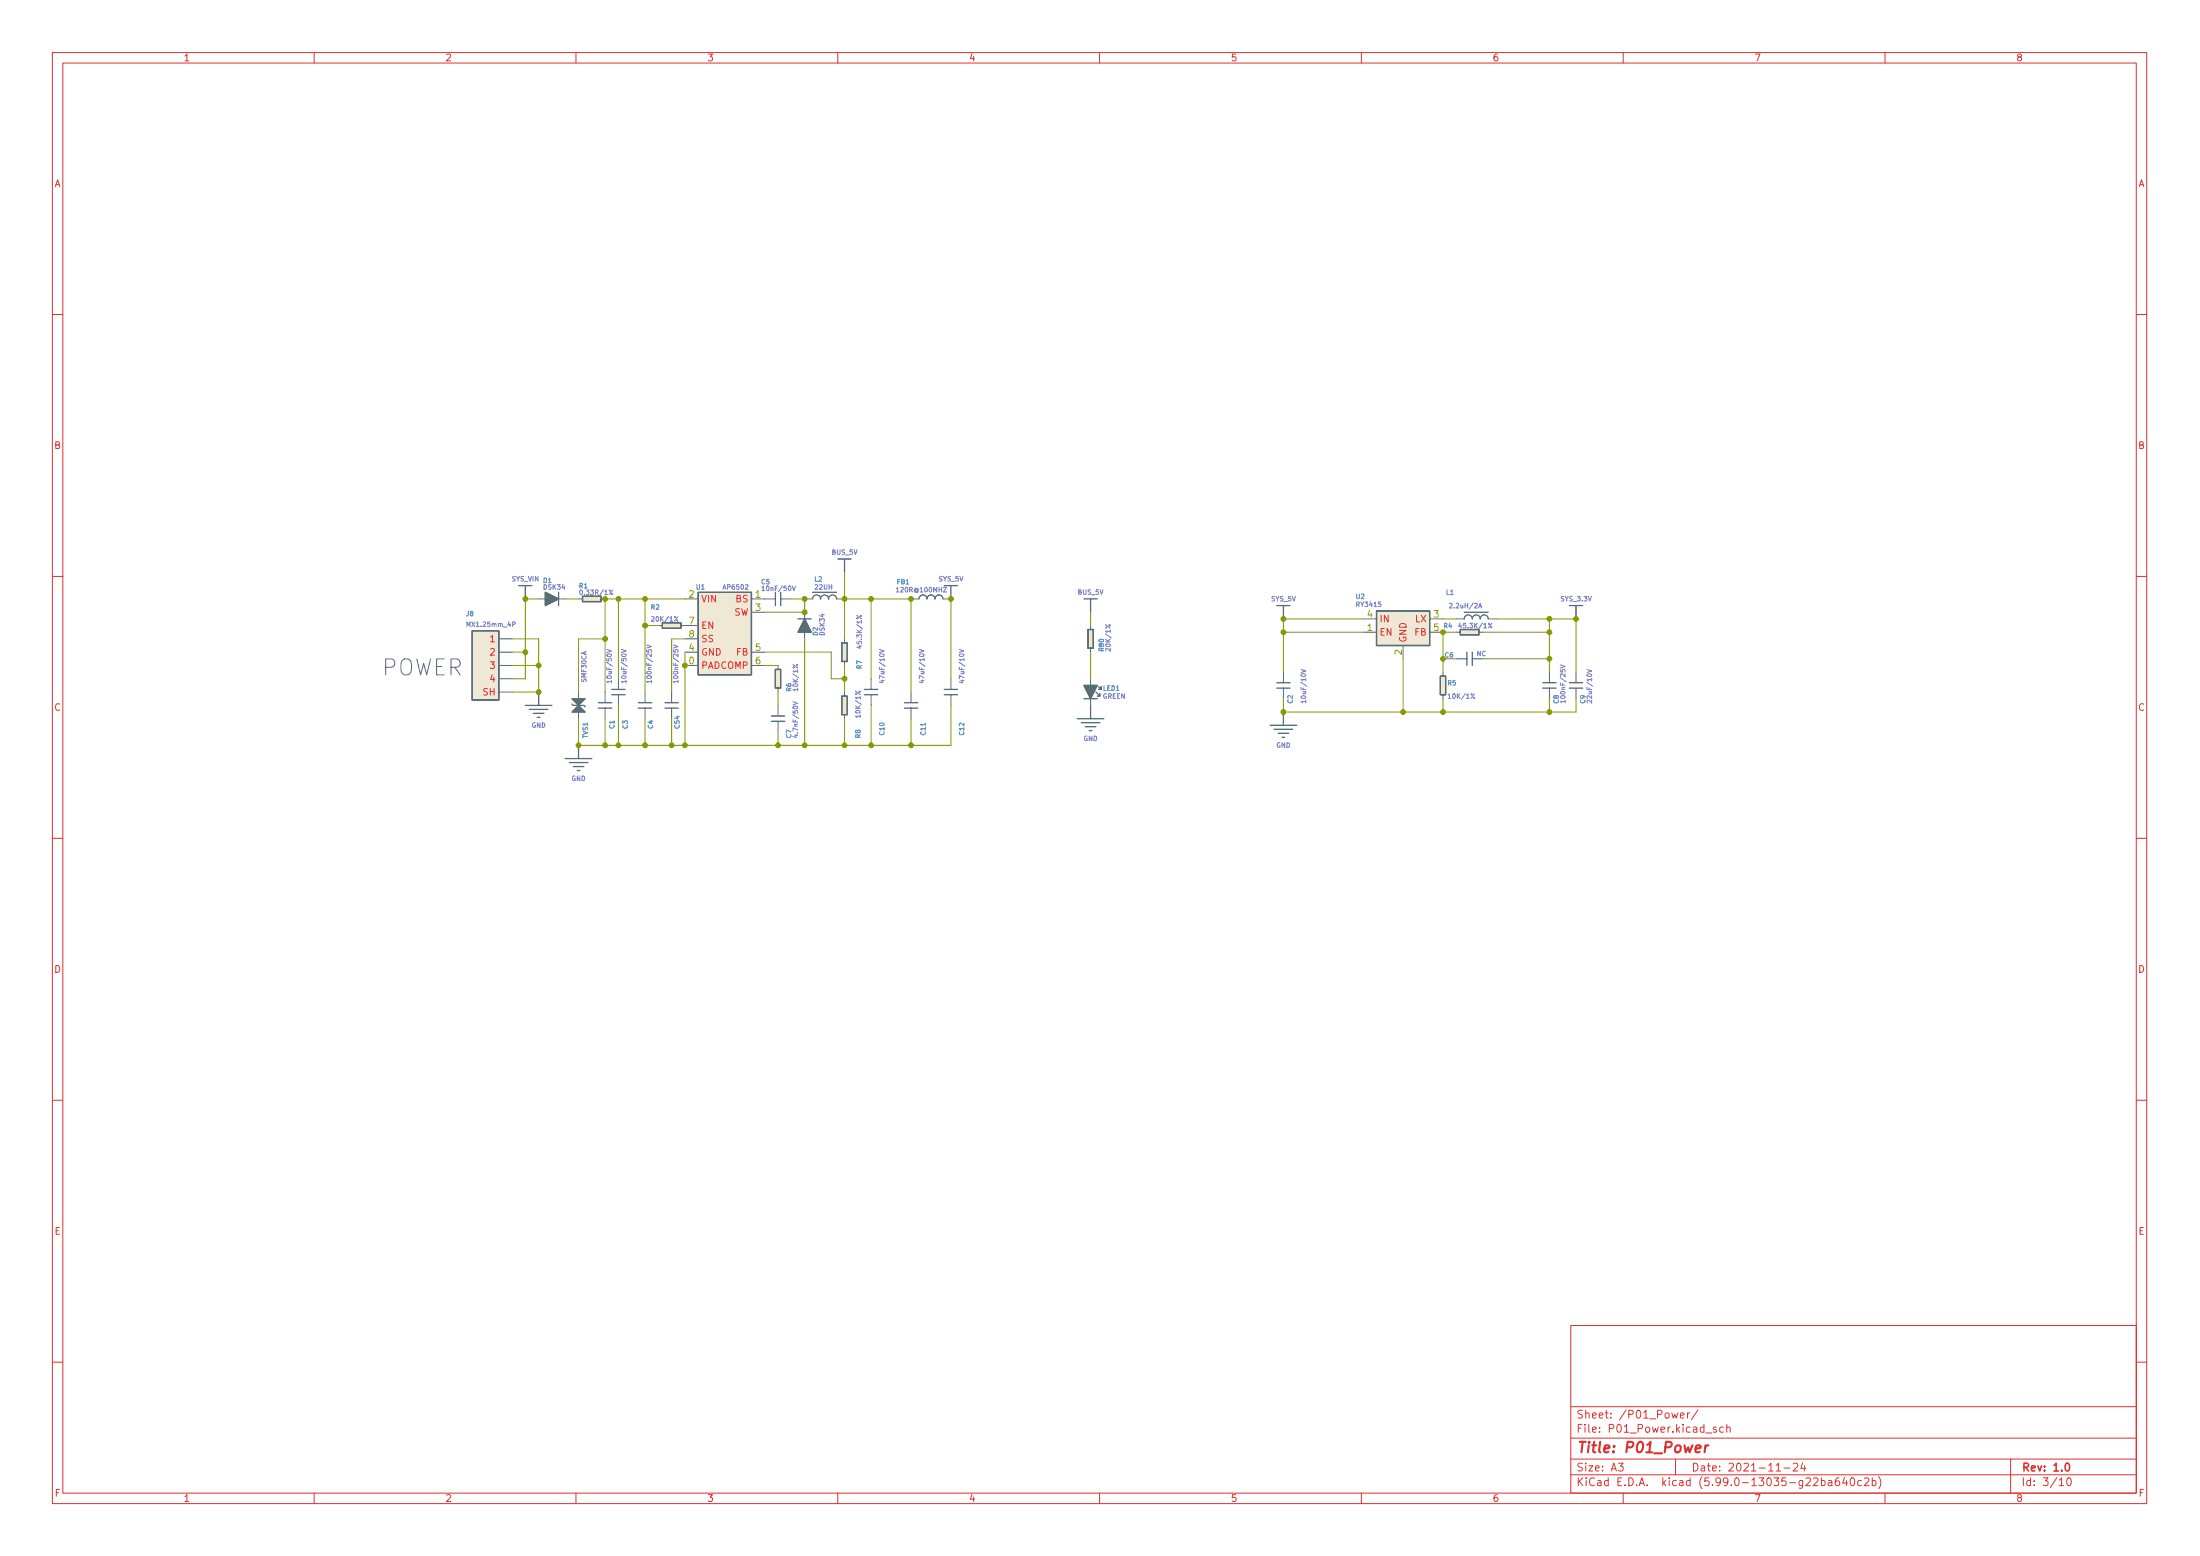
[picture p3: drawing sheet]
<svg xmlns="http://www.w3.org/2000/svg" width="420mm" height="297mm" viewBox="0 0 420 297" stroke-linecap="round" stroke-linejoin="round" font-family="sans-serif">
<g fill="none" stroke="#dc322f" stroke-width=".19">
<path d="M10 10h400v277h-400zM12 12h396v273h-396zM60 10v2M110 10v2M160 10v2M210 10v2M260 10v2M310 10v2M360 10v2M10 60h2M408 60h2M10 110h2"/>
<path d="M408 110h2M10 160h2M408 160h2M10 210h2M408 210h2M300 253h108v32h-108zM10 260h2M300 278.5h108M300 274.5h108M300 268.5h108M309.1 279.3h.9l-.5 .6 .4 .1v.7l-.2 .1-.6-.1M319.3 269.7l.3 1 .3-.7 .2 .7 .3-1"/>
<path d="M320 278.5v3M320.9 270.2l.7-.1v-.3l-.5-.1-.2 .2 .1 .7h.6M322.3 269.7v1M322.7 269.7l-.3 .1-.1 .2M324.3 269.1l-1.3 2M325.8 273.6h1.1M327.8 272.5l-.4-.1-.2 .2 .1 .2 .5 .2v.3h-.6M329.1 272.5l-.4-.1-.3 .3 .2 .6h.5M329.8 272.6l.2-.2 .3 .1 .1 .9M329.8 271.9v1.5M342.5 279.5l.6-.2 .2 .2 .1 .2-1 1.1h1M344.3 279.2l-.4 1.1h1"/>
<path d="M344.6 279.8v1M384 278.5v6.5M408 260h2M60 285v2M110 285v2M160 285v2M210 285v2M260 285v2M300 281.5h108M310 285v2M339.2 280.8h.9M340.7 280.2h1.2"/>
<path d="M347.9 282.7l.4-.1 .3 .3-.2 .6h-.5M347.9 282.1v1.5M349.2 282.7h.6l.1 .9M349.9 283h-.5a.29 .29 0 0 0-.3 .3 .29 .29 0 0 0 .3 .3l.5-.1M351.2 282.1a.59 .59 0 0 0-.7 .7v.5l.1 .2 .5 .1 .2-.1 .1-.5-.2-.2-.4-.1-.3 .3M352.3 282l-.4 1.1h1M352.6 282.6v1M353.6 282.2l.1-.1a.8 .8 0 0 1 .5 .8 .8 .8 0 0 1-.5 .7 1 1 0 0 1-.1-1.4zM355.5 282.7l-.4-.1-.3 .3 .1 .6h.6M356.1 282.3l.5-.2 .2 .2 .1 .2-.9 1.1h.9M357.6 282.7l.4-.1 .3 .3-.2 .6h-.5M357.6 282.1v1.5"/>
<path d="M358.8 281.9a1.73 1.73 0 0 1 0 2.3M360 285v2M393.3 282.5l.4-.4v1.5M393.3 283.6h.8M394.9 282.2l.2-.1a.8 .8 0 0 1 .5 .8 .8 .8 0 0 1-.5 .7 1 1 0 0 1-.2-1.4z"/>
</g>
<path d="M394.6 279.4l.2-.1a.8 .8 0 0 1 .5 .8 .8 .8 0 0 1-.5 .7 1 1 0 0 1-.2-1.4z" fill="none" stroke="#dc322f" stroke-width=".3"/>
<path d="M323.8 276.6l1-.2-.1-.4-.5-.1-.3 .3-.1 .9h.8M325.7 275.9l-.2 1.3M326.3 275.9l-.4 .1-.2 .3" fill="none" stroke="#dc322f" stroke-width=".4"/>
<g fill="#eee8d5" stroke="#eee8d5" stroke-width=".19">
<path d="M207.8 120.2h1v3.5h-1z"/>
<path d="M160.8 122.7h1v3.6h-1z"/>
<path d="M262.9 116.6h10.1v6.6h-10.1z"/>
<path d="M275.1 129.1h1v3.5h-1z"/>
<path d="M278.9 120.2h3.5v1h-3.5z"/>
<path d="M90.2 120.4h5v13.2h-5z"/>
<path d="M133.3 113.1h10.2v15.7h-10.2z"/>
<path d="M148.1 127.8h1v3.6h-1z"/>
<path d="M126.5 118.9h3.5v1h-3.5z"/>
<path d="M111.3 113.8h3.5v1h-3.5z"/>
<path d="M160.8 132.9h1v3.5h-1z"/>
</g>
<g fill="none" stroke="#586e75" stroke-width=".25">
<path d="M99.1 111.8h2.5M100.3 111.8v2.5M104.1 113.1l2.6 1.2-2.6 1.3zM106.7 113.1v2.5M111.3 113.8h3.5v1h-3.5zM126.5 118.9h3.5v1h-3.5zM133.3 113.1h10.2v15.7h-10.2zM148.1 113.1v2.5M149.1 113.1v2.5M152.4 118.1h2.5M153.7 118.1l1.2 2.6h-2.5zM155.2 114.3a.76 .76 0 0 1 .8-.7 .76 .76 0 0 1 .7 .7 .76 .76 0 0 1 .8-.7 .76 .76 0 0 1 .7 .7 .76 .76 0 0 1 .8-.7 .76 .76 0 0 1 .8 .7"/>
<path d="M155.2 113.1h4.6M160 106.7h2.6M161.3 106.7v2.6M175.5 114.3a.76 .76 0 0 1 .8-.7 .76 .76 0 0 1 .7 .7 .76 .76 0 0 1 .8-.7 .76 .76 0 0 1 .8 .7 .76 .76 0 0 1 .7-.7 .76 .76 0 0 1 .8 .7M180.3 111.8h2.6M181.6 111.8v2.5M207 114.3h2.5M208.3 114.3v2.6M243.8 115.6h2.6M245.1 115.6v2.5M262.9 116.6h10.1v6.6h-10.1zM279.7 118.1a.76 .76 0 0 1 .7-.7 .76 .76 0 0 1 .8 .7 .76 .76 0 0 1 .7-.7 .76 .76 0 0 1 .8 .7 .76 .76 0 0 1 .8-.7 .76 .76 0 0 1 .7 .7"/>
<path d="M279.7 116.9h4.5M299.7 115.6h2.6M301 115.6v2.5M90.2 120.4h5v13.2h-5zM100.3 134.7h5.1M101.1 135.4h3.5M101.9 136.2h2M102.6 136.9h.5M102.9 132.1v2.6M109.2 134.4l.3 .3h2l.3 .2M114.3 135.2h2.5M114.3 134.1h2.5"/>
<path d="M116.8 132.6h2.6M116.8 131.6h2.6M121.9 135.2h2.6M121.9 134.1h2.6M127 135.2h2.5M127 134.1h2.5M147.3 137.7h2.6M147.3 136.7h2.6M148.1 127.8h1v3.6h-1zM160.8 122.7h1v3.6h-1zM160.8 132.9h1v3.5h-1zM165.1 132.6h2.5"/>
<path d="M165.1 131.6h2.5M172.7 135.2h2.6M172.7 134.1h2.6M180.3 132.6h2.6M180.3 131.6h2.6M205.7 137.2h5.1M206.5 138h3.6M207 130.8h2.5l-1.2 2.6zM207 133.4h2.5M207.3 138.7h2M207.8 120.2h1v3.5h-1zM208 139.5h.5"/>
<path d="M208.3 134.7v2.5M209.3 132.1l.8 .8v-.5M209.5 132.9h.6M209.8 131.1l.5 .5v-.5v.5h-.5M242.6 138.5h5M243.3 139.2h3.6M243.8 131.4h2.6M243.8 130.3h2.6M244.1 140h2M245.1 135.9v2.6M275.1 129.1h1v3.5h-1zM278.9 120.2h3.5v1h-3.5z"/>
<path d="M280.2 124.5v2.5M281.2 124.5v2.5M294.6 131.4h2.6M294.6 130.3h2.6M299.7 131.4h2.6M299.7 130.3h2.6M107.9 144.8h5.1M108.7 145.6h3.6M109.5 146.3h2M110.2 147.1h.5M110.5 142.3v2.5M244.9 140.8h.5"/>
</g>
<g fill="none" stroke="#586e75" stroke-width=".19">
<path d="M102.9 114.3h1.2M106.7 114.3h1.2M110.5 114.3h.8M114.8 114.3h.8M125.7 119.4h.8M130 119.4h3.3M130.8 114.3h2.5M143.5 114.3h4.6M143.5 116.9h2.5M149.1 114.3h2M153.7 114.3h1.5M153.7 116.9v1.2"/>
<path d="M159.8 114.3h1.5M174 114.3h1.5M180.1 114.3h1.5M208.3 119.4v.8M260.3 118.1h2.6M273 118.1h2.6M278.1 118.1h1.6M284.2 118.1h1.5M95.2 132.1h2.6M95.2 122h2.6M95.2 124.5h2.6M95.2 127h2.6"/>
<path d="M95.2 129.6h2.6M110.5 132.1v1.3M110.5 135.9v1.3M115.6 132.1v2M115.6 135.2v2M118.1 129.6v2M118.1 132.6v2.1M123.2 132.1v2M123.2 135.2v2M128.3 132.1v2M128.3 135.2v2M130.8 122h2.5"/>
<path d="M130.8 124.5h2.5M130.8 127h2.5M143.5 124.5h2.5M143.5 127h2.5M148.6 127v.8M148.6 131.4v.7M148.6 134.7v2M148.6 137.7v2M153.7 120.7v1.3M161.3 122v.7M161.3 126.3v.7M161.3 132.1v.8"/>
<path d="M161.3 136.4v.8M166.4 129.6v2M166.4 132.6v2.1M174 132.1v2M174 135.2v2M181.6 129.6v2M181.6 132.6v2.1M208.3 123.7v.8M208.3 129.6v1.2M208.3 133.4v1.3M245.1 128.3v2M245.1 131.4v2"/>
<path d="M260.3 120.7h2.6M268 123.2v2.6M273 120.7h2.6M275.6 128.3v.8M275.6 132.6v.8M278.1 120.7h.8M278.1 125.8h2.1M281.2 125.8h2M282.4 120.7h.8M295.9 128.3v2M295.9 131.4v2M301 128.3v2"/>
<path d="M301 131.4v2"/>
</g>
<g fill="none" stroke="#6c71c4" stroke-width=".19">
<path d="M97.9 119.2l.4-.1 .1-.3-.5-.1v.9M110.8 112.7l.1-.1a.43 .43 0 0 1 .3 .5 .43 .43 0 0 1-.4 .4l-.1-.3zM117 112.6l-.7 .9M145.5 112.1l.3-.2v.9M145.5 112.8h.5M151.3 111.9l.3 .9 .3-.9M163.6 117.5l.9 .6M171.2 112.4l.2-.3v.9M171.2 113h.5M276.8 115.3l.4-.1 .1 .2-.5 .7h.5M278.8 118.9l-.2 .7h.6M282.4 116.1l.3-.9 .3 .9"/>
<path d="M282.5 115.8h.4M284.9 119l-.7 .9M115.9 124l.9 .3-.9 .3M116.8 130.1h-.9l.2 .3M116.8 129.9v.5M118.7 124l.9 .3-.9 .3M119.6 130.1h-.9l.2 .3M119.6 129.9v.5M123.5 123.1l.9 .3-.9 .3M124.4 130.1h-.9l.3 .3M124.4 129.9v.5M128.6 123.1l.9 .3-.9 .3"/>
<path d="M129.5 130.1h-.9l.2 .3M129.5 129.9v.5M151.5 134l.8 .3-.8 .3M152.3 131.6h-.8l.2 .3M152.3 131.4v.5M164.2 123.2v.6l-.6-.2M164.3 136.7h-.9l.2 .3M164.3 136.5v.5M168 124l.9 .3-.9 .3M168.6 129.8v.6l-.7-.2M175.6 124l.9 .3-.9 .3M176.2 129.8v.6l-.7-.2"/>
<path d="M183.2 124l.9 .3-.9 .3M183.8 129.8v.6l-.6-.2M248.5 127.8l.9 .3-.9 .3M249.4 133.9h-.9l.2 .3M249.4 133.7v.5M276.6 132.7l.2-.3v.9M276.6 133.3h.5M281.6 132.4l-.7 .9M298 126.9l.9 .3-.9 .3M298.9 133.9h-.9l.3 .3M298.9 133.7v.5M303.1 127.8l.9 .3-.9 .3"/>
<path d="M304 133.7v.5l-.7-.5-.2 .1 .1 .4M152 140.2v.6l-.6-.2"/>
<circle cx="116.9" cy="113.4" r=".12"/>
<circle cx="164.4" cy="117.6" r=".12"/>
<circle cx="284.8" cy="119.7" r=".12"/>
<circle cx="281.5" cy="133.2" r=".12"/>
</g>
<g fill="#586e75" stroke="#586e75" stroke-width=".19">
<path d="M207 130.8h2.5l-1.2 2.6z"/>
<path d="M104.1 113.1l2.6 1.2-2.6 1.3z"/>
<path d="M153.7 118.1l1.2 2.6h-2.5z"/>
</g>
<g fill="#586e75" stroke="#586e75" stroke-width=".25">
<path d="M109.2 135.9l1.3-1.2 1.3 1.2z"/>
<path d="M109.2 133.4h2.6l-1.3 1.3z"/>
</g>
<g fill="none" stroke="#859900" stroke-width=".19">
<path d="M102.9 114.3h-2.6v15.3h-2.5M107.9 114.3h2.6M118.1 114.3v15.3M123.2 114.3v17.8M123.2 119.4h2.5M130.8 114.3h-15.2v17.8M151.1 114.3h2.6v2.6h-7.7M161.3 114.3h12.7v17.8M161.3 109.3v12.7M166.4 114.3v15.3M181.6 114.3v15.3M208.3 116.9v2.5"/>
<path d="M260.3 118.1h-15.2v10.2M275.6 118.1h2.5M285.7 118.1h15.3v10.2M295.9 118.1v10.2M97.8 122h5.1v10.1h-5.1M97.8 124.5h2.5M97.8 127h5.1M115.6 137.2v5.1M115.6 122h-5.1v10.1M118.1 134.7v7.6M123.2 137.2v5.1M128.3 137.2v5.1"/>
<path d="M130.8 122h-2.5v10.1M130.8 124.5v17.8M146 124.5h12.7v5.1h2.6M146 127h2.6M148.6 132.1v2.6M148.6 139.7v2.6M153.7 122v20.3M161.3 127v5.1M161.3 137.2v5.1M166.4 134.7v7.6M174 137.2v5.1M181.6 134.7v7.6h-71.1v-5.1"/>
<path d="M208.3 124.5v5.1M245.1 133.4v2.5h55.9v-2.5M245.1 120.7h15.2M268 125.8v10.1M275.6 133.4v2.5M275.6 125.8h2.5M278.1 120.7h-2.5v7.6M283.2 120.7h12.7M283.2 125.8h12.7M295.9 133.4v2.5"/>
</g>
<g fill="#859900" stroke="#859900" stroke-width=".19">
<circle cx="153.7" cy="114.3" r=".46"/>
<circle cx="153.7" cy="116.9" r=".46"/>
<circle cx="161.3" cy="114.3" r=".46"/>
<circle cx="166.4" cy="114.3" r=".46"/>
<circle cx="174" cy="114.3" r=".46"/>
<circle cx="181.6" cy="114.3" r=".46"/>
<circle cx="245.1" cy="120.7" r=".46"/>
<circle cx="245.1" cy="118.1" r=".46"/>
<circle cx="245.1" cy="135.9" r=".46"/>
<circle cx="118.1" cy="114.3" r=".46"/>
<circle cx="123.2" cy="114.3" r=".46"/>
<circle cx="118.1" cy="142.3" r=".46"/>
<circle cx="123.2" cy="142.3" r=".46"/>
<circle cx="115.6" cy="142.3" r=".46"/>
<circle cx="123.2" cy="119.4" r=".46"/>
<circle cx="128.3" cy="142.3" r=".46"/>
<circle cx="130.8" cy="142.3" r=".46"/>
<circle cx="130.8" cy="127" r=".46"/>
<circle cx="102.9" cy="127" r=".46"/>
<circle cx="102.9" cy="132.1" r=".46"/>
<circle cx="110.5" cy="142.3" r=".46"/>
<circle cx="100.3" cy="114.3" r=".46"/>
<circle cx="100.3" cy="124.5" r=".46"/>
<circle cx="115.6" cy="114.3" r=".46"/>
<circle cx="115.6" cy="122" r=".46"/>
<circle cx="161.3" cy="129.6" r=".46"/>
<circle cx="161.3" cy="142.3" r=".46"/>
<circle cx="174" cy="142.3" r=".46"/>
<circle cx="166.4" cy="142.3" r=".46"/>
<circle cx="268" cy="135.9" r=".46"/>
<circle cx="275.6" cy="135.9" r=".46"/>
<circle cx="295.9" cy="125.8" r=".46"/>
<circle cx="295.9" cy="135.9" r=".46"/>
<circle cx="275.6" cy="120.7" r=".46"/>
<circle cx="275.6" cy="125.8" r=".46"/>
<circle cx="295.9" cy="118.1" r=".46"/>
<circle cx="295.9" cy="120.7" r=".46"/>
<circle cx="301" cy="118.1" r=".46"/>
<circle cx="148.6" cy="142.3" r=".46"/>
<circle cx="153.7" cy="142.3" r=".46"/>
</g>
<text font-size="4.2" fill="#586e75" x="72.9" y="129">POWER</text>
<text font-size="2.8" fill="#dc322f" x="301" y="277.3">Title: P01_Power</text>
<g font-size="2.1" fill="#dc322f">
<text x="301" y="273.5">File: P01_Power.kicad_sch</text>
<text x="301" y="270.8">Sheet: /P01_Power/</text>
<text x="301" y="280.9">Size: A3</text>
<text x="323" y="280.9">Date: 2021-11-24</text>
<text x="386" y="280.9">Rev: 1.0</text>
<text x="301" y="283.7">KiCad E.D.A. kicad (5.99.0-13035-g22ba640c2b)</text>
<text x="386" y="283.7">Id: 3/10</text>
</g>
<g font-size="1.8" fill="#dc322f">
<text x="35" y="11.7">1</text>
<text x="85" y="11.7">2</text>
<text x="135" y="11.7">3</text>
<text x="185" y="11.7">4</text>
<text x="235" y="11.7">5</text>
<text x="285" y="11.7">6</text>
<text x="335" y="11.7">7</text>
<text x="385" y="11.7">8</text>
<text x="10.3" y="35.7">A</text>
<text x="408.3" y="35.7">A</text>
<text x="10.3" y="85.7">B</text>
<text x="408.3" y="85.7">B</text>
<text x="10.3" y="135.7">C</text>
<text x="408.3" y="135.7">C</text>
<text x="10.3" y="185.7">D</text>
<text x="408.3" y="185.7">D</text>
<text x="10.4" y="235.7">E</text>
<text x="408.4" y="235.7">E</text>
<text x="10.4" y="285.7">F</text>
<text x="35" y="286.7">1</text>
<text x="85" y="286.7">2</text>
<text x="135" y="286.7">3</text>
<text x="185" y="286.7">4</text>
<text x="235" y="286.7">5</text>
<text x="285" y="286.7">6</text>
<text x="335" y="286.7">7</text>
<text x="385" y="286.7">8</text>
<text x="408.4" y="285.7">F</text>
</g>
<g font-size="1.8" fill="#b58900">
<text x="131.6" y="114.1">2</text>
<text x="131.6" y="119.2">7</text>
<text x="144.3" y="114.1">1</text>
<text x="144.3" y="116.6">3</text>
<text x="261.1" y="117.9">4</text>
<text x="273.8" y="117.9">3</text>
<text x="131.6" y="124.2">4</text>
<text x="131.6" y="121.7">8</text>
<text x="144.3" y="124.2">5</text>
<text x="261.1" y="120.4">1</text>
<text x="267.7" y="125" transform="rotate(-90 267.7 125)">2</text>
<text x="273.8" y="120.4">5</text>
<text x="131.6" y="126.8">0</text>
<text x="144.3" y="126.8">6</text>
</g>
<g font-size="1.8" fill="#cb4b16">
<text x="133.9" y="115">VIN</text>
<text x="140.2" y="117.5">SW</text>
<text x="140.5" y="115">BS</text>
<text x="263.4" y="118.8">IN</text>
<text x="270.3" y="118.8">LX</text>
<text x="93.8" y="122.6">1</text>
<text x="93.8" y="125.1">2</text>
<text x="133.9" y="125.1">GND</text>
<text x="133.9" y="120.1">EN</text>
<text x="133.9" y="122.6">SS</text>
<text x="140.6" y="125.1">FB</text>
<text x="263.4" y="121.3">EN</text>
<text x="268.6" y="122.7" transform="rotate(-90 268.6 122.7)">GND</text>
<text x="270.2" y="121.3">FB</text>
<text x="93.8" y="127.7">3</text>
<text x="93.8" y="130.2">4</text>
<text x="133.9" y="127.7">PADCOMP</text>
<text x="92.3" y="132.8">SH</text>
</g>
<g font-size="1.2" fill="#6c71c4">
<text x="158.9" y="105.9">BUS_5V</text>
<text x="103.9" y="112.5">DSK34</text>
<text x="111.2" y="113.6">0.33R/1%</text>
<text x="138.3" y="112.5">AP6502</text>
<text x="145.9" y="112.8">10nF/50V</text>
<text x="155.7" y="112.5">22UH</text>
<text x="171.5" y="113">120R@100MHZ</text>
<text x="179.3" y="111">SYS_5V</text>
<text x="205.9" y="113.5">BUS_5V</text>
<text x="89.4" y="119.7">MX1.25mm_4P</text>
<text x="124.7" y="118.6">20K/1%</text>
<text x="242.8" y="114.8">SYS_5V</text>
<text x="259.2" y="115.8">RY3415</text>
<text x="277.2" y="116.1">2.2uH/2A</text>
<text x="279" y="119.9">45.3K/1%</text>
<text x="298.1" y="114.8">SYS_3.3V</text>
<text x="157.5" y="121.2" transform="rotate(-90 157.5 121.2)">DSK34</text>
<text x="164.6" y="123.3" transform="rotate(-90 164.6 123.3)">45.3K/1%</text>
<text x="212.1" y="124" transform="rotate(-90 212.1 124)">20K/1%</text>
<text x="282" y="125.2">NC</text>
<text x="112" y="130.2" transform="rotate(-90 112 130.2)">SMF30CA</text>
<text x="116.8" y="129.9" transform="rotate(-90 116.8 129.9)">10uF/50V</text>
<text x="119.6" y="129.9" transform="rotate(-90 119.6 129.9)">10uF/50V</text>
<text x="124.4" y="129.9" transform="rotate(-90 124.4 129.9)">100nF/25V</text>
<text x="129.5" y="129.9" transform="rotate(-90 129.5 129.9)">100nF/25V</text>
<text x="152.4" y="131.6" transform="rotate(-90 152.4 131.6)">10K/1%</text>
<text x="168.9" y="129.9" transform="rotate(-90 168.9 129.9)">47uF/10V</text>
<text x="176.5" y="129.9" transform="rotate(-90 176.5 129.9)">47uF/10V</text>
<text x="184.1" y="129.9" transform="rotate(-90 184.1 129.9)">47uF/10V</text>
<text x="164.3" y="136.7" transform="rotate(-90 164.3 136.7)">10K/1%</text>
<text x="210.6" y="133.4">GREEN</text>
<text x="249.4" y="133.7" transform="rotate(-90 249.4 133.7)">10uF/10V</text>
<text x="276.9" y="133.4">10K/1%</text>
<text x="298.9" y="133.7" transform="rotate(-90 298.9 133.7)">100nF/25V</text>
<text x="304" y="133.7" transform="rotate(-90 304 133.7)">22uF/10V</text>
<text x="101.5" y="138.9">GND</text>
<text x="152.4" y="140.3" transform="rotate(-90 152.4 140.3)">4.7nF/50V</text>
<text x="206.9" y="141.5">GND</text>
<text x="243.7" y="142.7">GND</text>
<text x="109.1" y="149.1">GND</text>
</g>
<g font-size="1.2" fill="#268bd2">
<text x="97.7" y="111">SYS_VIN D1</text>
<text x="110.6" y="112.3">R1</text>
<text x="133" y="112.5">U1</text>
<text x="145.4" y="111.5">C5</text>
<text x="155.6" y="111">L2</text>
<text x="171.3" y="111.5">FB1</text>
<text x="276.2" y="113.6">L1</text>
<text x="89" y="117.6">J8</text>
<text x="124.3" y="116.4">R2</text>
<text x="259" y="114.3">U2</text>
<text x="275.7" y="119.9">R4</text>
<text x="156.2" y="121.3" transform="rotate(-90 156.2 121.3)">D2</text>
<text x="210.8" y="124.3" transform="rotate(-90 210.8 124.3)">R80</text>
<text x="276" y="125.5">C6</text>
<text x="151.1" y="132" transform="rotate(-90 151.1 132)">R6</text>
<text x="164.6" y="127.7" transform="rotate(-90 164.6 127.7)">R7</text>
<text x="210.7" y="131.8">LED1</text>
<text x="276.5" y="130.8">R5</text>
<text x="246.9" y="134.3" transform="rotate(-90 246.9 134.3)">C2</text>
<text x="297.7" y="134.3" transform="rotate(-90 297.7 134.3)">C8</text>
<text x="302.8" y="134.3" transform="rotate(-90 302.8 134.3)">C9</text>
<text x="112.3" y="140.9" transform="rotate(-90 112.3 140.9)">TVS1</text>
<text x="117.3" y="139.1" transform="rotate(-90 117.3 139.1)">C1</text>
<text x="119.9" y="139.1" transform="rotate(-90 119.9 139.1)">C3</text>
<text x="124.7" y="139.1" transform="rotate(-90 124.7 139.1)">C4</text>
<text x="129.8" y="139" transform="rotate(-90 129.8 139)">C54</text>
<text x="151.1" y="140.9" transform="rotate(-90 151.1 140.9)">C7</text>
<text x="164.3" y="140.9" transform="rotate(-90 164.3 140.9)">R8</text>
<text x="168.9" y="140.3" transform="rotate(-90 168.9 140.3)">C10</text>
<text x="176.8" y="140.3" transform="rotate(-90 176.8 140.3)">C11</text>
<text x="184.1" y="140.3" transform="rotate(-90 184.1 140.3)">C12</text>
</g>
</svg>
